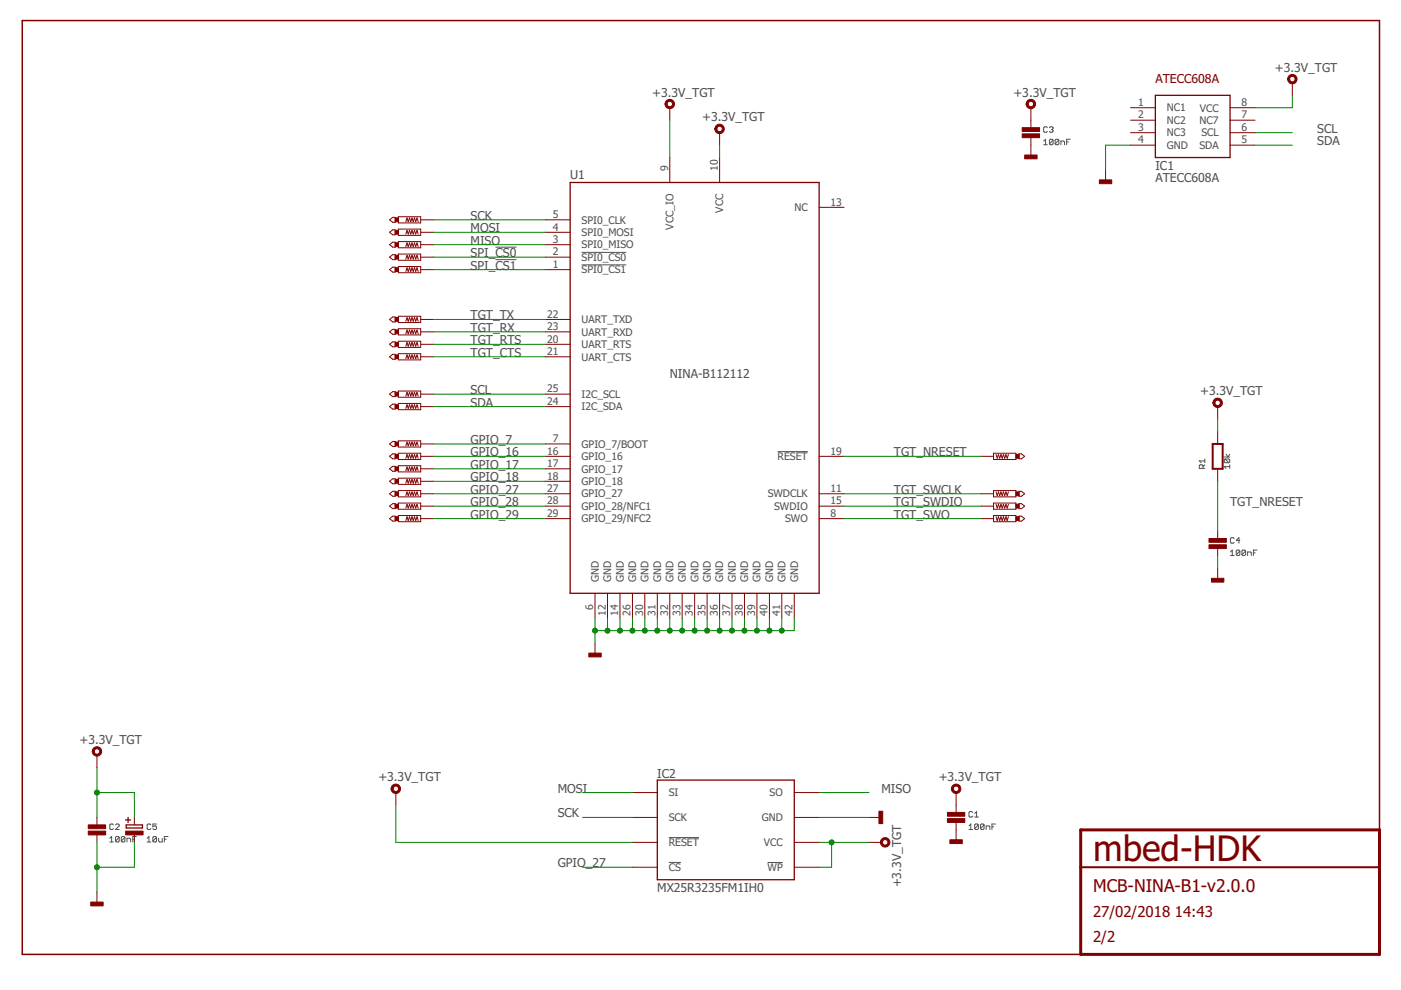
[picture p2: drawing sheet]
<svg xmlns="http://www.w3.org/2000/svg" width="297mm" height="210mm" viewBox="0 0 297 210" stroke-linecap="round" stroke-linejoin="round" font-family="sans-serif">
<g fill="none" stroke="#505050" stroke-width=".21">
<path d="M221.3 29.9l.4-.4v1.2M221.3 30.7h.8M222.1 27.1l-.2-.2h-.4l-.2 .2v.8l.2 .1h.4l.2-.1M222.5 27.1l.2-.2h.4l.2 .2-.2 .4M222.9 27.5h.2M223.1 27.5l.2 .2-.2 .3h-.4l-.2-.1M223.3 29.7v.8l-.2 .2h-.4l-.2-.2M223.3 29.7l-.2-.2h-.4l-.2 .2v.8M223.3 29.7l-.8 .8M224.5 29.7v.8l-.2 .2h-.4l-.2-.2M224.5 29.7l-.2-.2h-.4l-.2 .2v.8M224.5 29.7l-.8 .8"/>
<path d="M224.9 30.7v-.8h.6l.2 .2v.6M226.1 30.1h.4M226.9 29.5h-.8v1.2M105.1 52.4h4.4M105.1 55.1h4.4M123.3 56.2h9.5M123.3 53.5h9.5M164.9 95.8h6.4M255.1 99.3v-.6l-.2-.1h-.4l-.2 .1v.6h1.1M255.4 98.6l-.3 .3M255.4 97.7h-1.1l.4 .4M255.4 97.3v.8"/>
<path d="M259.6 96.9h1.1M259.8 97.3h.7l.2 .2v.4l-.2 .2M259.8 97.3l-.2 .2v.4l.2 .2h.7M259.8 97.3l.7 .8M259.9 96.3l.4 .6 .4-.6M260.7 98.9h-1.1l.3 .4M260.7 98.6v.7M260.9 117l.4-.4v1.2M260.9 117.8h.8M261.7 114.2l-.2-.2h-.4l-.2 .2v.8l.2 .2h.4l.2-.2M262.9 116.8v.8l-.2 .2h-.4l-.2-.2M262.9 116.8l-.2-.2h-.4l-.2 .2v.8"/>
<path d="M262.9 116.8l-.8 .8M262.9 114.6h-.8l.6-.6v1.2M264.1 116.8v.8l-.2 .2h-.4l-.2-.2M264.1 116.8l-.2-.2h-.4l-.2 .2v.8M264.1 116.8l-.8 .8M264.5 117.8v-.8h.6l.2 .2v.6M265.7 117.2h.4M266.5 116.6h-.8v1.2M23.3 177.7l.4-.3v1.1M23.3 178.5h.7M24 174.9l-.1-.2h-.4l-.2 .2v.8l.2 .2h.4l.1-.2M24.5 174.9l.2-.2h.4l.2 .2v.2l-.8 .8h.8"/>
<path d="M25.3 177.5v.8l-.2 .2h-.4l-.2-.2M25.3 177.5l-.2-.1h-.4l-.2 .1v.8M25.3 177.5l-.8 .8M26.5 177.5v.8l-.2 .2h-.4l-.2-.2M26.5 177.5l-.2-.1h-.4l-.2 .1v.8M26.5 177.5l-.8 .8M26.9 178.5v-.8h.6l.2 .2v.6M28.2 177.9h.3M28.9 177.4h-.7v1.1M31.2 178.5h.8M31.2 177.7l.4-.3v1.1M32 174.9l-.2-.2h-.4l-.2 .2v.8l.2 .2h.4l.2-.2"/>
<path d="M33.2 174.7h-.8v.6l.4-.2 .4 .2v.4l-.2 .2h-.4l-.2-.2M33.2 177.5v.8l-.2 .2h-.4l-.2-.2M33.2 177.5l-.2-.1h-.4l-.2 .1v.8M33.2 177.5l-.8 .8M33.6 177.7v.6l.2 .2h.6v-.8M34.8 177.9h.4M35.6 177.4h-.8v1.1M141.8 177.6h6.4M205.4 175.1l.4-.4v1.2M205.4 175.9h.8M206.2 172.3l-.2-.2h-.4l-.2 .2v.7l.2 .2h.4l.2-.2M206.7 173.2h.7"/>
<path d="M206.7 172.5l.4-.4v1.1M207.4 174.9v.8l-.2 .2h-.4l-.1-.2M207.4 174.9l-.2-.2h-.4l-.1 .2v.8M207.4 174.9l-.7 .8M208.6 174.9v.8l-.2 .2h-.3l-.2-.2M208.6 174.9l-.2-.2h-.3l-.2 .2v.8M208.6 174.9l-.7 .8M209.1 175.9v-.8h.6l.2 .2v.6M210.3 175.3h.4M211.1 174.7h-.8v1.2M141.8 182.9h2.6M162.7 182.9h3.3"/>
</g>
<path d="M292.5 176v-171.6h-287.8v198h224.4" fill="none" stroke="#800000" stroke-width=".32"/>
<path d="M229.1 176h63.4v26.4h-63.4z" fill="none" stroke="#800000" stroke-width=".63"/>
<path d="M257.1 94.1h2.1v5.3h-2.1zM229.1 183.9h63.4" fill="none" stroke="#800000" stroke-width=".42"/>
<path d="M120.9 38.7h52.8v87.1h-52.8zM245 20.2h15.8v13.2h-15.8zM26.6 173.8h1.1M26.8 174.9h3.4v.7h-3.4zM27.2 173.3v1.1M139.4 165.4h29v21.1h-29z" fill="none" stroke="#800000" stroke-width=".28"/>
<g fill="none" stroke="#800000" stroke-width=".21">
<path d="M274 17.6v2.6M142 22.8v2.7M142 33.4v5.3M152.6 28.1v2.7M152.6 33.4v5.3M218.6 22.8v4.3M218.6 29.2v4.2M234.4 36v2.7M239.7 22.8h5.3M239.7 30.8h5.3M239.7 28.1h5.3M239.7 25.5h5.3"/>
<path d="M260.8 22.8h5.3M260.8 30.8h5.3M260.8 28.1h5.3M260.8 25.5h5.3M82.6 46.6l.7-.5h.5v1h-.5zM82.6 49.3l.7-.6h.5v1.1h-.5zM82.6 51.9l.7-.5h.5v1h-.5zM82.6 54.5l.7-.5h.5v1.1h-.5zM82.6 57.2l.7-.6h.5v1.1h-.5zM84.5 46h4.7v1.3h-4.7zM84.5 48.6h4.7v1.3h-4.7zM84.5 51.2h4.7v1.3h-4.7z"/>
<path d="M84.5 53.9h4.7v1.3h-4.7zM84.5 56.5h4.7v1.3h-4.7zM86 47l.3-.8 .3 .8 .2-.8 .3 .8 .3-.8 .2 .8 .3-.8 .2 .8 .3-.8 .3 .8M86 49.6l.3-.7 .3 .7 .2-.7 .3 .7 .3-.7 .2 .7 .3-.7 .2 .7 .3-.7 .3 .7M86 52.3l.3-.8 .3 .8 .2-.8 .3 .8 .3-.8 .2 .8 .3-.8 .2 .8 .3-.8 .3 .8M86 54.9l.3-.8 .3 .8 .2-.8 .3 .8 .3-.8 .2 .8 .3-.8 .2 .8 .3-.8 .3 .8M86 57.6l.3-.8 .3 .8 .2-.8 .3 .8 .3-.8 .2 .8 .3-.8 .2 .8 .3-.8 .3 .8M89.2 57.2h2.6M89.2 54.5h2.6M89.2 51.9h2.6M89.2 49.3h2.6M89.2 46.6h2.6"/>
<path d="M115.6 57.2h5.3M115.6 54.5h5.3M115.6 51.9h5.3M115.6 49.3h5.3M115.6 46.6h5.3M173.7 44h5.3M82.6 67.7l.7-.5h.5v1.1h-.5zM82.6 70.4l.7-.6h.5v1.1h-.5zM82.6 73l.7-.5h.5v1h-.5zM82.6 75.6l.7-.5h.5v1.1h-.5zM84.5 67.1h4.7v1.3h-4.7zM84.5 69.7h4.7v1.3h-4.7z"/>
<path d="M84.5 72.3h4.7v1.4h-4.7zM84.5 75h4.7v1.3h-4.7zM86 68.1l.3-.8 .3 .8 .2-.8 .3 .8 .3-.8 .2 .8 .3-.8 .2 .8 .3-.8 .3 .8M86 70.8l.3-.8 .3 .8 .2-.8 .3 .8 .3-.8 .2 .8 .3-.8 .2 .8 .3-.8 .3 .8M86 73.4l.3-.8 .3 .8 .2-.8 .3 .8 .3-.8 .2 .8 .3-.8 .2 .8 .3-.8 .3 .8M86 76l.3-.8 .3 .8 .2-.8 .3 .8 .3-.8 .2 .8 .3-.8 .2 .8 .3-.8 .3 .8M89.2 73h2.6M89.2 75.6h2.6M89.2 67.7h2.6M89.2 70.4h2.6M115.6 73h5.3M115.6 75.6h5.3"/>
<path d="M115.6 67.7h5.3M115.6 70.4h5.3M82.6 83.6l.7-.6h.5v1.1h-.5zM82.6 86.2l.7-.5h.5v1h-.5zM82.6 94.1l.7-.5h.5v1.1h-.5zM82.6 96.8l.7-.6h.5v1.1h-.5zM82.6 99.4l.7-.5h.5v1h-.5zM84.5 82.9h4.7v1.3h-4.7zM84.5 85.5h4.7v1.4h-4.7zM84.5 93.5h4.7v1.3h-4.7zM84.5 96.1h4.7v1.3h-4.7zM84.5 98.7h4.7v1.4h-4.7z"/>
<path d="M86 84l.3-.8 .3 .8 .2-.8 .3 .8 .3-.8 .2 .8 .3-.8 .2 .8 .3-.8 .3 .8M86 86.6l.3-.8 .3 .8 .2-.8 .3 .8 .3-.8 .2 .8 .3-.8 .2 .8 .3-.8 .3 .8M86 94.5l.3-.8 .3 .8 .2-.8 .3 .8 .3-.8 .2 .8 .3-.8 .2 .8 .3-.8 .3 .8M86 97.2l.3-.8 .3 .8 .2-.8 .3 .8 .3-.8 .2 .8 .3-.8 .2 .8 .3-.8 .3 .8M86 99.8l.3-.8 .3 .8 .2-.8 .3 .8 .3-.8 .2 .8 .3-.8 .2 .8 .3-.8 .3 .8M89.2 94.1h2.6M89.2 96.8h2.6M89.2 99.4h2.6M89.2 86.2h2.6M89.2 83.6h2.6M115.6 94.1h5.3M115.6 96.8h5.3"/>
<path d="M115.6 99.4h5.3M115.6 86.2h5.3M115.6 83.6h5.3M173.7 96.8h5.3M208 96.8h2.7M210.7 96.1h4.7v1.3h-4.7zM211.2 96.4l.2 .8 .3-.8 .3 .8 .2-.8 .3 .8 .2-.8 .3 .8 .3-.8 .3 .8 .2-.8M216 96.2h.6l.6 .6-.6 .5h-.6zM258.2 86.2v2.6M258.2 91.5v2.6M258.2 99.4v2.6M82.6 102l.7-.5h.5v1.1h-.5z"/>
<path d="M82.6 104.7l.7-.5h.5v1h-.5zM82.6 107.3l.7-.5h.5v1h-.5zM82.6 110l.7-.6h.5v1.1h-.5zM84.5 101.4h4.7v1.3h-4.7zM84.5 104h4.7v1.3h-4.7zM84.5 106.7h4.7v1.3h-4.7zM84.5 109.3h4.7v1.3h-4.7zM86 102.4l.3-.8 .3 .8 .2-.8 .3 .8 .3-.8 .2 .8 .3-.8 .2 .8 .3-.8 .3 .8M86 105.1l.3-.8 .3 .8 .2-.8 .3 .8 .3-.8 .2 .8 .3-.8 .2 .8 .3-.8 .3 .8M86 107.7l.3-.8 .3 .8 .2-.8 .3 .8 .3-.8 .2 .8 .3-.8 .2 .8 .3-.8 .3 .8M86 110.4l.3-.8 .3 .8 .2-.8 .3 .8 .3-.8 .2 .8 .3-.8 .2 .8 .3-.8 .3 .8M89.2 110h2.6"/>
<path d="M89.2 104.7h2.6M89.2 107.3h2.6M89.2 102h2.6M115.6 110h5.3M115.6 104.7h5.3M115.6 107.3h5.3M115.6 102h5.3M173.7 110h5.3M173.7 104.7h5.3M173.7 107.3h5.3M208 110h2.7M208 104.7h2.7"/>
<path d="M208 107.3h2.7M210.7 104h4.7v1.3h-4.7zM210.7 106.7h4.7v1.3h-4.7zM210.7 109.3h4.7v1.3h-4.7zM211.2 104.3l.2 .8 .3-.8 .3 .8 .2-.8 .3 .8 .2-.8 .3 .8 .3-.8 .3 .8 .2-.8M211.2 106.9l.2 .8 .3-.8 .3 .8 .2-.8 .3 .8 .2-.8 .3 .8 .3-.8 .3 .8 .2-.8M211.2 109.6l.2 .8 .3-.8 .3 .8 .2-.8 .3 .8 .2-.8 .3 .8 .3-.8 .3 .8 .2-.8M216 104.2h.6l.6 .5-.6 .5h-.6zM216 106.8h.6l.6 .5-.6 .5h-.6zM216 109.4h.6l.6 .6-.6 .5h-.6zM258.2 112.6v1.6M258.2 116.3v1.6"/>
<path d="M126.2 125.8v5.3M126.2 136.4v2.6M128.8 125.8v5.3M131.4 125.8v5.3M134.1 125.8v5.3M136.7 125.8v5.3M139.4 125.8v5.3M142 125.8v5.3M144.6 125.8v5.3M147.3 125.8v5.3M149.9 125.8v5.3M152.6 125.8v5.3"/>
<path d="M155.2 125.8v5.3M157.8 125.8v5.3M160.5 125.8v5.3M163.1 125.8v5.3M165.8 125.8v5.3M168.4 125.8v5.3M258.2 120.5v2.7M20.6 160.1v2.7M20.6 173.3v1.6M20.6 177v1.6M28.5 173.3v1.6M28.5 177v1.6"/>
<path d="M83.9 168v2.7M134.1 168h5.3M134.1 173.3h5.3M134.1 178.6h5.3M168.4 168h5.3M168.4 173.3h5.3M168.4 178.6h5.3M184.2 173.3h2.7M184.2 178.6h2.7M202.7 168v4.3M202.7 174.4v4.2M20.6 189.1v2.7"/>
<path d="M134.1 183.9h5.3M168.4 183.9h5.3"/>
</g>
<g fill="#800000" stroke="#800000" stroke-width=".21">
<path d="M124.8 138.5h2.7v.8h-2.7z"/>
<path d="M186.4 172h.8v2.6h-.8z"/>
<path d="M200.9 172.3h3.7v.8h-3.7z"/>
<path d="M200.9 173.6h3.7v.8h-3.7z"/>
<path d="M18.7 174.9h3.7v.8h-3.7z"/>
<path d="M18.7 176.2h3.7v.8h-3.7z"/>
<path d="M26.6 176.2h3.7v.8h-3.7z"/>
<path d="M19.2 191.3h2.7v.8h-2.7z"/>
<path d="M201.4 178.1h2.6v.8h-2.6z"/>
<path d="M233.1 38.1h2.6v.8h-2.6z"/>
<path d="M216.7 27.1h3.7v.8h-3.7z"/>
<path d="M216.7 28.4h3.7v.8h-3.7z"/>
<path d="M217.3 32.9h2.6v.8h-2.6z"/>
<path d="M83.8 46.2h.7v.8h-.7z"/>
<path d="M83.8 48.9h.7v.8h-.7z"/>
<path d="M83.8 51.5h.7v.8h-.7z"/>
<path d="M83.8 54.1h.7v.8h-.7z"/>
<path d="M83.8 56.8h.7v.8h-.7z"/>
<path d="M83.8 67.3h.7v.8h-.7z"/>
<path d="M83.8 70h.7v.8h-.7z"/>
<path d="M83.8 72.6h.7v.8h-.7z"/>
<path d="M83.8 75.2h.7v.9h-.7z"/>
<path d="M83.8 83.2h.7v.8h-.7z"/>
<path d="M83.8 85.8h.7v.8h-.7z"/>
<path d="M83.8 93.7h.7v.8h-.7z"/>
<path d="M83.8 96.4h.7v.8h-.7z"/>
<path d="M83.8 99h.7v.8h-.7z"/>
<path d="M83.8 101.6h.7v.8h-.7z"/>
<path d="M83.8 104.3h.7v.8h-.7z"/>
<path d="M83.8 106.9h.7v.8h-.7z"/>
<path d="M83.8 109.6h.7v.8h-.7z"/>
<path d="M215.4 96.4h.7v.8h-.7z"/>
<path d="M215.4 104.3h.7v.8h-.7z"/>
<path d="M215.4 106.9h.7v.8h-.7z"/>
<path d="M215.4 109.6h.7v.8h-.7z"/>
<path d="M256.3 114.2h3.7v.8h-3.7z"/>
<path d="M256.3 115.5h3.7v.8h-3.7z"/>
<path d="M256.9 122.6h2.6v.8h-2.6z"/>
</g>
<g fill="#800000" stroke="#800000" stroke-width=".21">
<path d="M186.9 178a1.01 1.01 0 0 1 1.6 0 1.01 1.01 0 0 1-.5 1.6 1.01 1.01 0 0 1-1.3-1h.4a.59 .59 0 0 1 .8-.5 .59 .59 0 0 1 .2 1 .59 .59 0 0 1-1-.3v-.2h-.4z" fill-rule="evenodd"/>
<path d="M83.1 166.6a1.01 1.01 0 0 1 1.6 0 1.01 1.01 0 0 1-.5 1.6 1.01 1.01 0 0 1-1.3-1h.4a.58 .58 0 0 1 .8-.5 .58 .58 0 0 1 .2 .9 .58 .58 0 0 1-.9-.2l-.1-.2h-.4z" fill-rule="evenodd"/>
<path d="M19.7 158.7a1 1 0 0 1 1.7 0 1 1 0 0 1-.5 1.6 1 1 0 0 1-1.3-1h.4a.58 .58 0 0 1 .8-.5 .58 .58 0 0 1 .1 1 .58 .58 0 0 1-.9-.3v-.2h-.4z" fill-rule="evenodd"/>
<path d="M201.9 166.6a1 1 0 0 1 1.6 0 1 1 0 0 1-.5 1.6 1 1 0 0 1-1.3-1h.4a.59 .59 0 0 1 .9-.5 .59 .59 0 0 1 .1 1 .59 .59 0 0 1-.9-.3l-.1-.2h-.4z" fill-rule="evenodd"/>
<path d="M273.4 16a1 1 0 0 1 1.5 .3 1 1 0 0 1-.7 1.4 1 1 0 0 1-1.2-.9h.4a.58 .58 0 0 1 .9-.5 .58 .58 0 0 1 .1 .9 .58 .58 0 0 1-.9-.2l-.1-.2h-.4z" fill-rule="evenodd"/>
<path d="M217.7 21.5a1.01 1.01 0 0 1 1.7 0 1.01 1.01 0 0 1-.5 1.5 1.01 1.01 0 0 1-1.3-.9h.4a.58 .58 0 0 1 .7-.6 .58 .58 0 0 1 .3 .9 .58 .58 0 0 1-1-.2v-.1h-.4z" fill-rule="evenodd"/>
<path d="M151.7 26.8a1.01 1.01 0 0 1 1.7 0 1.01 1.01 0 0 1-.5 1.5 1.01 1.01 0 0 1-1.3-1h.4a.58 .58 0 0 1 .8-.5 .58 .58 0 0 1 .2 .9 .58 .58 0 0 1-1-.2v-.2h-.4z" fill-rule="evenodd"/>
<path d="M141.2 21.5a1.01 1.01 0 0 1 1.6 0 1.01 1.01 0 0 1-.5 1.5 1.01 1.01 0 0 1-1.3-.9h.4a.58 .58 0 0 1 .8-.6 .58 .58 0 0 1 .2 .9 .58 .58 0 0 1-.9-.2l-.1-.1h-.4z" fill-rule="evenodd"/>
<path d="M257.3 84.8a1.01 1.01 0 0 1 1.7 0 1.01 1.01 0 0 1-.5 1.6 1.01 1.01 0 0 1-1.3-1h.4a.58 .58 0 0 1 .8-.6 .58 .58 0 0 1 .2 1 .58 .58 0 0 1-1-.2v-.2h-.4z" fill-rule="evenodd"/>
</g>
<g fill="none" stroke="#008000" stroke-width=".21">
<path d="M142 25.5v7.9M152.6 30.8v2.6M239.7 30.8h-5.3v5.2M266.1 30.8h7.9M266.1 28.1h7.9M274 20.2v2.6h-7.9M91.8 46.6h23.8M91.8 49.3h23.8M91.8 51.9h23.8M91.8 54.5h23.8M91.8 57.2h23.8M91.8 70.4h23.8"/>
<path d="M91.8 67.7h23.8M91.8 73h23.8M91.8 75.6h23.8M91.8 96.8h23.8M91.8 83.6h23.8M91.8 86.2h23.8M91.8 94.1h23.8M91.8 99.4h23.8M179 96.8h29M258.2 88.8v2.7M91.8 107.3h23.8M91.8 104.7h23.8"/>
<path d="M91.8 110h23.8M91.8 102h23.8M179 107.3h29M179 104.7h29M179 110h29M258.2 102v10.6M258.2 117.9v2.6M126.2 131.1v5.3M128.8 131.1v2.6M131.4 131.1v2.6M134.1 131.1v2.6M136.7 131.1v2.6"/>
<path d="M139.4 131.1v2.6M142 131.1v2.6M144.6 131.1v2.6M147.3 131.1v2.6M149.9 131.1v2.6M152.6 131.1v2.6M155.2 131.1v2.6M157.8 131.1v2.6M160.5 131.1v2.6M163.1 131.1v2.6M165.8 131.1v2.6M168.4 131.1v2.6h-42.2"/>
<path d="M20.6 162.8v10.5M20.6 178.6v10.5M20.6 168h7.9v5.3M28.5 178.6v5.3h-7.9M83.9 170.7v7.9h50.2M123.5 168h10.6M123.5 173.3h10.6M173.7 178.6h10.5M173.7 168h10.5M173.7 173.3h10.5M176.3 178.6v5.3h-2.6M123.5 183.9h10.6"/>
</g>
<g fill="#008000" stroke="#008000" stroke-width=".21">
<circle cx="176.3" cy="178.6" r=".53"/>
<circle cx="20.6" cy="168" r=".53"/>
<circle cx="20.6" cy="183.9" r=".53"/>
<circle cx="165.8" cy="133.7" r=".53"/>
<circle cx="163.1" cy="133.7" r=".53"/>
<circle cx="160.5" cy="133.7" r=".53"/>
<circle cx="157.8" cy="133.7" r=".53"/>
<circle cx="155.2" cy="133.7" r=".53"/>
<circle cx="152.6" cy="133.7" r=".53"/>
<circle cx="149.9" cy="133.7" r=".53"/>
<circle cx="147.3" cy="133.7" r=".53"/>
<circle cx="144.6" cy="133.7" r=".53"/>
<circle cx="142" cy="133.7" r=".53"/>
<circle cx="126.2" cy="133.7" r=".53"/>
<circle cx="128.8" cy="133.7" r=".53"/>
<circle cx="131.4" cy="133.7" r=".53"/>
<circle cx="134.1" cy="133.7" r=".53"/>
<circle cx="136.7" cy="133.7" r=".53"/>
<circle cx="139.4" cy="133.7" r=".53"/>
</g>
<text font-size="7.5" fill="#800000" x="231.8" y="182.6">mbed-HDK</text>
<text font-size="3.7" fill="#800000" x="231.8" y="189.2">MCB-NINA-B1-v2.0.0</text>
<g font-size="3.2" fill="#800000">
<text x="231.8" y="194.4">27/02/2018</text>
<text x="249.1" y="194.4">14:43</text>
<text x="231.8" y="199.7">2/2</text>
</g>
<text font-size="2.6" fill="#800000" x="245" y="17.6">ATECC608A</text>
<g font-size="2.6" fill="#505050">
<text x="270.3" y="15.2">+3.3V_TGT</text>
<text x="138.3" y="20.5">+3.3V_TGT</text>
<text x="214.9" y="20.5">+3.3V_TGT</text>
<text x="148.9" y="25.8">+3.3V_TGT</text>
<text x="279.3" y="28.1">SCL</text>
<text x="279.3" y="30.8">SDA</text>
<text x="120.9" y="37.9">U1</text>
<text x="245" y="38.7">ATECC608A</text>
<text x="245" y="36">IC1</text>
<text x="99.8" y="46.6">SCK</text>
<text x="99.8" y="49.2">MOSI</text>
<text x="99.8" y="51.9">MISO</text>
<text x="99.8" y="54.5">SPI_CS0</text>
<text x="99.8" y="57.2">SPI_CS1</text>
<text x="99.8" y="70.4">TGT_RX</text>
<text x="99.8" y="67.7">TGT_TX</text>
<text x="99.8" y="73">TGT_RTS</text>
<text x="99.8" y="75.6">TGT_CTS</text>
<text x="99.8" y="83.6">SCL</text>
<text x="142" y="80.1">NINA-B112112</text>
<text x="254.5" y="83.8">+3.3V_TGT</text>
<text x="99.8" y="86.2">SDA</text>
<text x="99.8" y="94.1">GPIO_7</text>
<text x="99.8" y="96.8">GPIO_16</text>
<text x="99.8" y="99.4">GPIO_17</text>
<text x="189.5" y="96.8">TGT_NRESET</text>
<text x="99.8" y="104.7">GPIO_27</text>
<text x="99.8" y="102">GPIO_18</text>
<text x="99.8" y="107.3">GPIO_28</text>
<text x="189.5" y="107.3">TGT_SWDIO</text>
<text x="189.5" y="104.7">TGT_SWCLK</text>
<text x="260.8" y="107.3">TGT_NRESET</text>
<text x="99.8" y="110">GPIO_29</text>
<text x="189.5" y="110">TGT_SWO</text>
<text x="16.9" y="157.7">+3.3V_TGT</text>
<text x="80.2" y="165.7">+3.3V_TGT</text>
<text x="139.4" y="164.9">IC2</text>
<text x="199" y="165.7">+3.3V_TGT</text>
<text x="118.2" y="173.3">SCK</text>
<text x="118.2" y="168">MOSI</text>
<text x="186.9" y="168">MISO</text>
<text x="118.2" y="183.9">GPIO_27</text>
<text x="139.4" y="189.2">MX25R3235FM1IH0</text>
<text x="191.1" y="188.1" transform="rotate(-90 191.1 188.1)">+3.3V_TGT</text>
</g>
<g font-size="2.2" fill="#505050">
<text x="241.3" y="22.5">1</text>
<text x="247.4" y="23.6">NC1</text>
<text x="254.4" y="23.6">VCC</text>
<text x="263.2" y="22.5">8</text>
<text x="241.3" y="25.1">2</text>
<text x="241.3" y="27.8">3</text>
<text x="247.4" y="26.3">NC2</text>
<text x="247.4" y="28.9">NC3</text>
<text x="254.4" y="26.3">NC7</text>
<text x="254.7" y="28.9">SCL</text>
<text x="263.2" y="27.8">6</text>
<text x="263.2" y="25.1">7</text>
<text x="241.3" y="30.4">4</text>
<text x="247.4" y="31.6">GND</text>
<text x="254.3" y="31.6">SDA</text>
<text x="263.2" y="30.4">5</text>
<text x="141.6" y="36.3" transform="rotate(-90 141.6 36.3)">9</text>
<text x="152.2" y="36.3" transform="rotate(-90 152.2 36.3)">10</text>
<text x="117.2" y="46.2">5</text>
<text x="123.3" y="47.4">SPI0_CLK</text>
<text x="153.4" y="45.1" transform="rotate(-90 153.4 45.1)">VCC</text>
<text x="168.4" y="44.8">NC</text>
<text x="176.1" y="43.6">13</text>
<text x="117.2" y="51.5">3</text>
<text x="117.2" y="48.9">4</text>
<text x="123.3" y="52.7">SPI0_MISO</text>
<text x="123.3" y="50">SPI0_MOSI</text>
<text x="142.8" y="48.7" transform="rotate(-90 142.8 48.7)">VCC_IO</text>
<text x="117.2" y="56.8">1</text>
<text x="117.2" y="54.2">2</text>
<text x="123.3" y="58">SPI0_CS1</text>
<text x="123.3" y="55.3">SPI0_CS0</text>
<text x="116" y="67.4">22</text>
<text x="116" y="70">23</text>
<text x="123.3" y="68.5">UART_TXD</text>
<text x="123.3" y="71.2">UART_RXD</text>
<text x="116" y="72.6">20</text>
<text x="116" y="75.3">21</text>
<text x="123.3" y="73.8">UART_RTS</text>
<text x="123.3" y="76.4">UART_CTS</text>
<text x="116" y="83.2">25</text>
<text x="116" y="85.8">24</text>
<text x="123.3" y="87">I2C_SDA</text>
<text x="123.3" y="84.4">I2C_SCL</text>
<text x="117.2" y="93.8">7</text>
<text x="123.3" y="94.9">GPIO_7/BOOT</text>
<text x="116" y="96.4">16</text>
<text x="116" y="99">17</text>
<text x="116" y="101.7">18</text>
<text x="123.3" y="97.6">GPIO_16</text>
<text x="123.3" y="100.2">GPIO_17</text>
<text x="164.9" y="97.6">RESET</text>
<text x="176.1" y="96.4">19</text>
<text x="116" y="104.3">27</text>
<text x="116" y="107">28</text>
<text x="123.3" y="102.8">GPIO_18</text>
<text x="123.3" y="105.5">GPIO_27</text>
<text x="162.8" y="105.5">SWDCLK</text>
<text x="176.1" y="104.3">11</text>
<text x="176.1" y="107">15</text>
<text x="116" y="109.6">29</text>
<text x="123.3" y="108.1">GPIO_28/NFC1</text>
<text x="123.3" y="110.8">GPIO_29/NFC2</text>
<text x="164.1" y="108.1">SWDIO</text>
<text x="166.4" y="110.8">SWO</text>
<text x="176.1" y="109.6">8</text>
<text x="127" y="123.4" transform="rotate(-90 127 123.4)">GND</text>
<text x="129.6" y="123.4" transform="rotate(-90 129.6 123.4)">GND</text>
<text x="132.2" y="123.4" transform="rotate(-90 132.2 123.4)">GND</text>
<text x="134.9" y="123.4" transform="rotate(-90 134.9 123.4)">GND</text>
<text x="137.5" y="123.4" transform="rotate(-90 137.5 123.4)">GND</text>
<text x="140.2" y="123.4" transform="rotate(-90 140.2 123.4)">GND</text>
<text x="142.8" y="123.4" transform="rotate(-90 142.8 123.4)">GND</text>
<text x="145.4" y="123.4" transform="rotate(-90 145.4 123.4)">GND</text>
<text x="148.1" y="123.4" transform="rotate(-90 148.1 123.4)">GND</text>
<text x="150.7" y="123.4" transform="rotate(-90 150.7 123.4)">GND</text>
<text x="153.4" y="123.4" transform="rotate(-90 153.4 123.4)">GND</text>
<text x="156" y="123.4" transform="rotate(-90 156 123.4)">GND</text>
<text x="158.6" y="123.4" transform="rotate(-90 158.6 123.4)">GND</text>
<text x="161.3" y="123.4" transform="rotate(-90 161.3 123.4)">GND</text>
<text x="163.9" y="123.4" transform="rotate(-90 163.9 123.4)">GND</text>
<text x="166.6" y="123.4" transform="rotate(-90 166.6 123.4)">GND</text>
<text x="169.2" y="123.4" transform="rotate(-90 169.2 123.4)">GND</text>
<text x="125.8" y="129.4" transform="rotate(-90 125.8 129.4)">6</text>
<text x="128.4" y="130.6" transform="rotate(-90 128.4 130.6)">12</text>
<text x="131.1" y="130.6" transform="rotate(-90 131.1 130.6)">14</text>
<text x="133.7" y="130.6" transform="rotate(-90 133.7 130.6)">26</text>
<text x="136.4" y="130.6" transform="rotate(-90 136.4 130.6)">30</text>
<text x="139" y="130.6" transform="rotate(-90 139 130.6)">31</text>
<text x="141.6" y="130.6" transform="rotate(-90 141.6 130.6)">32</text>
<text x="144.3" y="130.6" transform="rotate(-90 144.3 130.6)">33</text>
<text x="146.9" y="130.6" transform="rotate(-90 146.9 130.6)">34</text>
<text x="149.6" y="130.6" transform="rotate(-90 149.6 130.6)">35</text>
<text x="152.2" y="130.6" transform="rotate(-90 152.2 130.6)">36</text>
<text x="154.8" y="130.6" transform="rotate(-90 154.8 130.6)">37</text>
<text x="157.5" y="130.6" transform="rotate(-90 157.5 130.6)">38</text>
<text x="160.1" y="130.6" transform="rotate(-90 160.1 130.6)">39</text>
<text x="162.8" y="130.6" transform="rotate(-90 162.8 130.6)">40</text>
<text x="165.4" y="130.6" transform="rotate(-90 165.4 130.6)">41</text>
<text x="168" y="130.6" transform="rotate(-90 168 130.6)">42</text>
<text x="141.8" y="168.8">SI</text>
<text x="163.2" y="168.8">SO</text>
<text x="141.8" y="174.1">SCK</text>
<text x="141.8" y="179.4">RESET</text>
<text x="161.5" y="174.1">GND</text>
<text x="162" y="179.4">VCC</text>
<text x="141.8" y="184.7">CS</text>
<text x="162.7" y="184.7">WP</text>
</g>
</svg>
